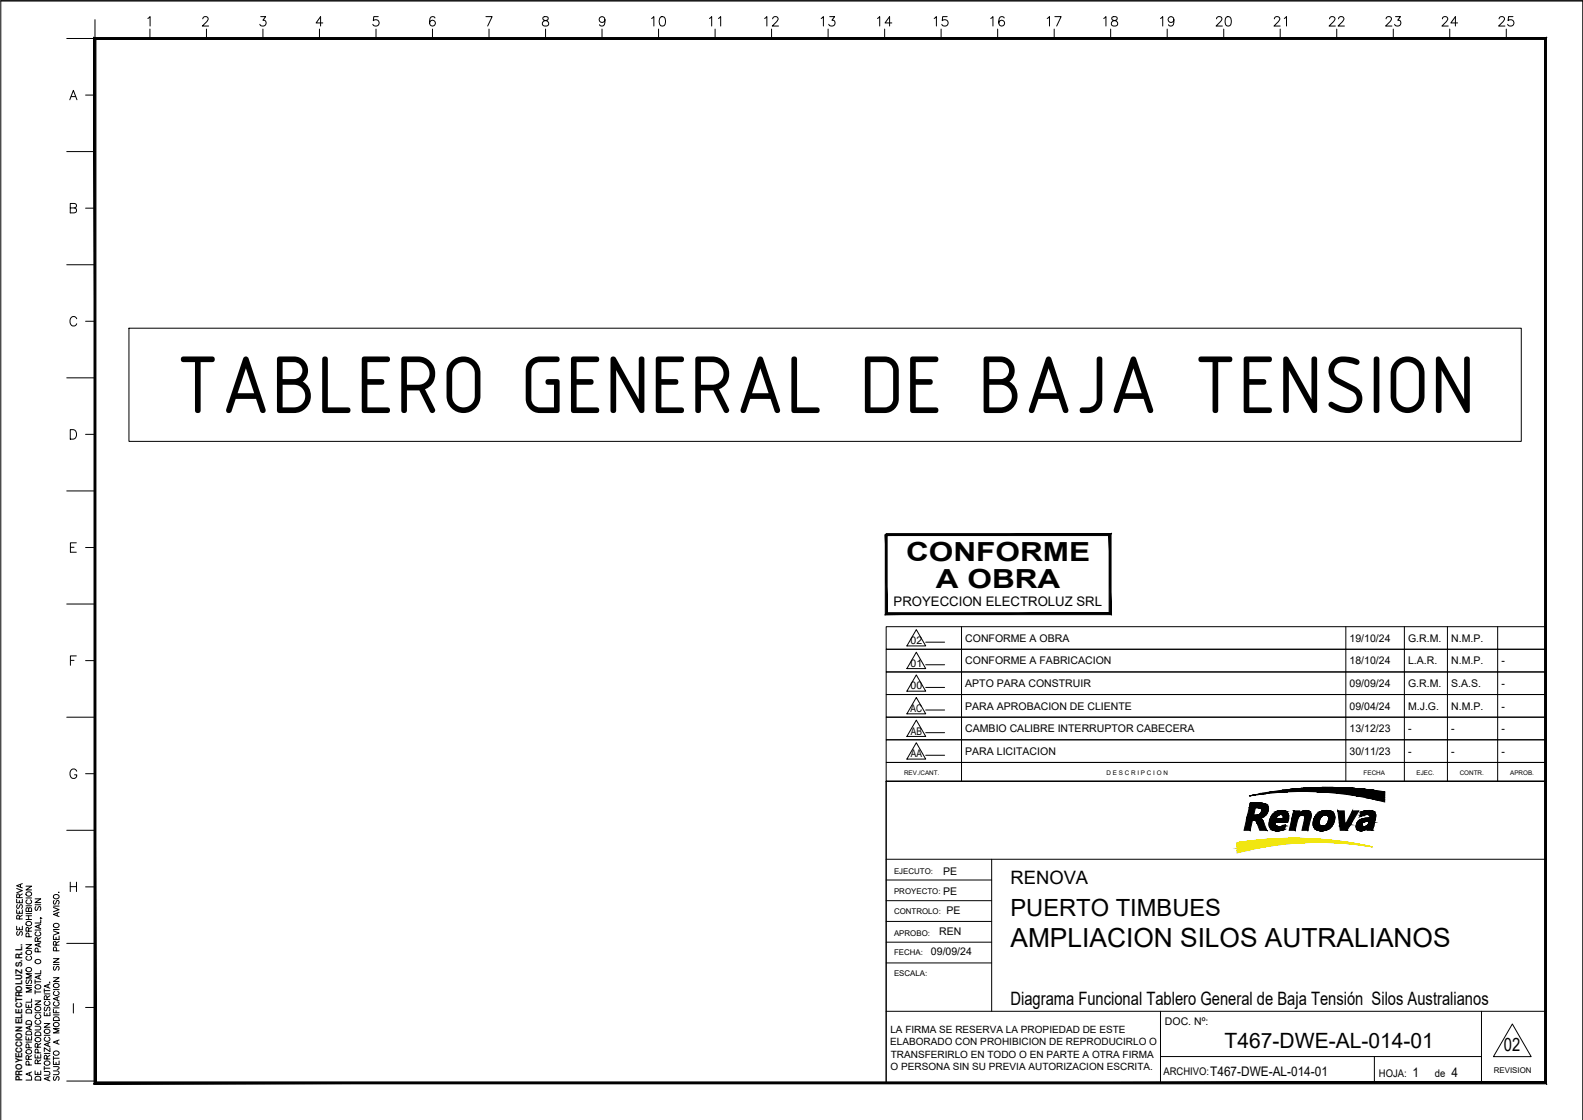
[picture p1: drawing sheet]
<svg xmlns="http://www.w3.org/2000/svg" width="420mm" height="297mm" viewBox="0 0 420 297" stroke-linecap="round" stroke-linejoin="round" font-family="sans-serif">
<!-- layer: VENTANA APAGADA -->
<path d="M.2 .2h420v296.8v-296.8z" fill="none" stroke="#000" stroke-width=".27"/>
<!-- layer: 0 -->
<g fill="none" stroke="#000" stroke-width=".27">
<path d="M.2 .2v296.8M34.2 87h369.6v30.1h-369.6zM235.2 178.2h175v6h-175zM235.2 172.2h175v6h-175zM235.2 166.2h175v6h-175zM243.2 179l2.5 4.3h-5zM243.2 173l2.5 4.3h-5zM243.2 167l2.5 4.3h-5zM245.7 176.3h5M245.7 170.3h5M255.2 166.2v41M357.2 166.2v41"/>
<path d="M372.7 166.2v41M384.2 166.2v41M397.5 166.2v41M410.2 166.2v41h-175M235.2 196.2h175v6h-175zM235.2 190.2h175v6h-175zM235.2 184.2h175v6h-175zM243.2 197l2.5 4.3h-5zM243.2 191l2.5 4.3h-5zM243.2 185l2.5 4.3h-5zM245.7 194.3h5M245.7 188.3h5"/>
<path d="M245.7 182.3h5M235.2 202.2h175v5h-175zM235.2 207.2v80M245.7 200.3h5M9.3 238.4h1.5l-1.5 1h1.5M9.3 240h1.5M14.4 238.8l-.2 .4 .2 .6 .4-.1 .4-.9h.3l.2 .4-.2 .6M14.4 237.4a.73 .73 0 0 1 .9-.1 .73 .73 0 0 1 .3 .8 .7 .7 0 0 1-1 .3 .7 .7 0 0 1-.2-1zM15.6 236.6v.1zM235.2 238.9h28M235.2 233.4h28M235.2 227.9h175"/>
<path d="M263.2 227.9v40.3M6.9 250.5h1.5l-1.5 1h1.5M7 252.3a.69 .69 0 0 1 1-.3 .69 .69 0 0 1 0 1.1 .7 .7 0 0 1-.8 0 .7 .7 0 0 1-.2-.8zM7.1 259.9l-.2 .3 .2 .7 .4-.2 .5-.8h.2l.2 .3-.2 .7M7.2 253.6a.61 .61 0 0 0-.2 .8 .61 .61 0 0 0 .8 .3 .56 .56 0 0 0 .6-.5 .56 .56 0 0 0-.4-.6M8.4 258.2h-1.5l1.5 .6-1.5 .6h1.5M9.3 259.9v1M9.3 246.7h1.5M9.4 254.7a.7 .7 0 0 1 1-.2 .7 .7 0 0 1 .2 .9 .73 .73 0 0 1-.9 .1 .73 .73 0 0 1-.3-.8zM9.5 240.4l-.2 .4 .2 .7 .4-.2 .5-.9h.2l.2 .4-.2 .7M9.7 247.2a.54 .54 0 0 0-.4 .6 .54 .54 0 0 0 .6 .4h.3a.54 .54 0 0 0 .6-.4 .54 .54 0 0 0-.3-.6M10 249.7v-.9l-.5-.1-.2 1h1.5"/>
<path d="M10.1 252.4l-.1-.8-.5-.1-.2 .9h1.5M10.3 245.4v.7M10.3 250.2v.8M10.3 258.8v.7M10.8 243.4v.2v-.2l.3 .2M10.8 258.6l-1.5 .6 1.5 .5M10.8 257.4v.8h-1.5M10.8 250l-1.5 .6 1.5 .6M10.8 245.2l-1.5 .5 1.5 .6M10.8 244v.8h-1.5M10.8 248.7l-.8 .5M14.2 259.3h1.5l-1.5 1h1.5"/>
<path d="M14.2 254.2h1.5l-1.5 1h1.5M14.2 248.2v1h1.5v-1M14.2 246.9l1.5 .5-1.5 .6M14.2 240.7l1.5 .5-1.5 .6M14.2 255.8h1.5M14.2 246.5h1.5M14.2 240.3h1.5M14.4 256.3l-.2 .4 .2 .6 .4-.1 .3-.8h.5l.1 .5-.2 .4M14.4 245a.73 .73 0 0 1 .9-.1 .73 .73 0 0 1 .3 .8 .7 .7 0 0 1-1 .3 .7 .7 0 0 1-.2-1zM14.9 250.7l-.1-.9-.5-.1-.1 1h1.5M14.9 248.6v.6M15 252.2l-.1-.9-.6-.1-.1 1h1.5"/>
<path d="M15.2 242.2v.7M15.7 241.9l-1.5 .6 1.5 .6M15.7 249.7l-.8 .5M235.2 249.9h28M235.2 244.4h28M235.2 255.4h28M6.9 274.9v.9h1.5v-.9M6.9 266.2v1h1.5v-1M6.9 276.4h1.5M6.9 261.4h1.5M7 278.7a.69 .69 0 0 1 1-.3 .69 .69 0 0 1 0 1 .69 .69 0 0 1-.8 .1 .69 .69 0 0 1-.2-.8zM7 270.9a.84 .84 0 0 1 1.4 .3v.5h-1.5z"/>
<path d="M7 268a.82 .82 0 0 1 1.4 .2v.5h-1.5zM7.1 273.6l.4-.2 .7 .2 .2 .9h-1.5zM7.6 266.6v.6M7.6 275.2v.6M7.7 277.9l-.1-.9h-.6l-.1 .9h1.5M7.9 272.2v.8M8.4 272l-1.5 .6 1.5 .6M8.4 265v.8h-1.5M8.4 261.9h-1.5l1.5 .6-1.5 .6h1.5M8.4 280l-.8 .4M9.3 279.7v.9h1.5v-.9M9.3 272.2h1.1l.4 .4-.2 .5-1.3 .1"/>
<path d="M9.3 265.5h1.5l-1.5 1h1.5M9.3 268.6h1.5M9.3 263.1h1.5M9.3 262.6v1M9.3 260.4h1.5M9.5 275.3a.69 .69 0 0 1 1-.1 .69 .69 0 0 1 .1 1 .73 .73 0 0 1-.9 .1 .73 .73 0 0 1-.3-.9zM9.5 273.8h1.1l.2 .9h-1.5zM9.5 267.1a.69 .69 0 0 1 1-.1 .69 .69 0 0 1 .1 1 .73 .73 0 0 1-.9 .1 .73 .73 0 0 1-.3-.9zM9.5 261.3a.74 .74 0 0 1 .9-.1 .74 .74 0 0 1 .4 .8 .71 .71 0 0 1-1 .3 .71 .71 0 0 1-.3-1zM9.7 270.6a.56 .56 0 0 0-.4 .6 .56 .56 0 0 0 .6 .5h.3a.56 .56 0 0 0 .6-.5 .56 .56 0 0 0-.3-.6M9.7 269.1a.54 .54 0 0 0-.4 .6 .54 .54 0 0 0 .6 .5h.3a.54 .54 0 0 0 .6-.5 .54 .54 0 0 0-.3-.6M10 277.7v-.8l-.5-.1-.2 .9h1.5"/>
<path d="M10.1 279.2l-.1-.8-.5-.1-.2 .9h1.5M10.8 276.7l-.8 .5M11.7 271.4h1.6l-1.6 1h1.6M11.7 268.4v1h1.6v-1M11.7 262.2v1M11.7 279.4h1.6M11.7 274.6h1.6M11.7 263.6h1.6M11.7 262.7h1.6M11.8 273.2a.71 .71 0 0 1 1-.3 .71 .71 0 0 1 .2 1 .74 .74 0 0 1-.8 .1 .74 .74 0 0 1-.4-.8zM12 267.1l-.3 .3 .1 .6h.5l.3-.8 .4-.1 .3 .3-.3 .7M12.1 275.1a.56 .56 0 0 0-.4 .6 .56 .56 0 0 0 .6 .5h.4a.56 .56 0 0 0 .6-.5 .56 .56 0 0 0-.4-.6"/>
<path d="M12.1 265.6a.56 .56 0 0 0-.4 .6 .56 .56 0 0 0 .6 .5h.4a.56 .56 0 0 0 .6-.5 .56 .56 0 0 0-.4-.6M12.5 265.1l-.1-.9-.4-.1-.3 .3v.7h1.6M12.5 268.8v.6M12.7 261.2v.7M12.7 276.7v.7M13.1 260.5h.2zM13.3 277.9v1l-1.6-1v1M13.3 276.4l-1.6 .6 1.6 .6M13.3 260.9l-1.6 .6 1.6 .6M13.3 279.9l-.8 .5M13.3 264.1l-.8 .5M14.2 267.7v.9h1.5"/>
<path d="M14.2 269.2h1.5M14.2 267.3h1.5M14.2 262.5h1.5M14.2 279a.74 .74 0 0 1 1-.3 .74 .74 0 0 1 .4 .9 .75 .75 0 0 1-.9 .3 .75 .75 0 0 1-.5-.9zM14.2 271.4a.7 .7 0 0 1 1-.2 .7 .7 0 0 1 .3 1 .73 .73 0 0 1-.9 .1 .73 .73 0 0 1-.4-.9zM14.4 269.8h1.1l.2 .9h-1.5zM14.4 260.9a.73 .73 0 0 1 .9 0 .73 .73 0 0 1 .3 .8 .7 .7 0 0 1-1 .2 .7 .7 0 0 1-.2-1zM14.5 265.7a.56 .56 0 0 0-.3 .7 .56 .56 0 0 0 .6 .4h.3a.56 .56 0 0 0 .6-.4 .56 .56 0 0 0-.4-.7M14.5 262.9a.56 .56 0 0 0-.3 .7 .56 .56 0 0 0 .6 .4h.3a.56 .56 0 0 0 .6-.4 .56 .56 0 0 0-.4-.7M14.9 268v.6M15.2 264.5v.7M15.2 276v.7"/>
<path d="M15.7 275.8l-1.5 .6 1.5 .6M15.7 272.8h-1.5l1.5 .6-1.5 .5h1.5M15.7 264.3l-1.5 .6 1.5 .6M235.2 268.2h175M308 268.2v19M393.2 268.2v19M401.4 271.6l5 8.6h-10zM7.6 281l-.1-.9-.5-.1-.1 1h1.5M7.7 282.5l-.1-.9-.6-.1-.1 1h1.5M7.9 284.5v.7M8.4 285.6v.9h-1.5M8.4 284.3l-1.5 .6 1.5 .5"/>
<path d="M9.3 284v1h1.5v-1M9.5 285.6l.4-.2 .7 .2 .2 .9h-1.5zM10 282.1v-.9h-.5l-.2 .9h1.5M10 280v.6M10 284.4v.6M10.8 281.1l-.8 .5M11.7 284.2h1.1l.5 .4-.3 .5-1.3 .1M11.7 283.3h1.6M11.7 282.8v1M11.8 281.7a.71 .71 0 0 1 1-.3 .71 .71 0 0 1 .2 1 .73 .73 0 0 1-.8 .1 .73 .73 0 0 1-.4-.8zM12.5 280.9l-.1-.9-.4-.1-.3 .3v.7h1.6M12.7 285.7v.8"/>
<path d="M13.3 285.5l-1.6 .6 1.6 .6M14.2 284h1l.5 .4-.2 .6h-1.3M14.2 282.9h1.3l.2 .4-.5 .3M14.2 281.4v.9h1.5v-.9M14.2 280.7h1.5M14.2 280.2v1M14.4 285.5l-.2 .4 .2 .6 .4-.1 .4-.9h.3l.2 .4-.2 .6M14.9 281.7v.6M308 280.2h85.2M364.8 280.2v7"/>
<circle cx="7.6" cy="257.2" r=".69"/>
</g>
<!-- layer: Texto-rotulo -->
<g fill="none" stroke="#000" stroke-width=".27">
<path d="M17.7 10.2h7.5M39.2 4.9l.6-.5v2.5M39.8 7.7v2.5M53.8 5l.5-.6 .8 .2a.83 .83 0 0 1-.2 1.1l-1.2 1.2h1.7M54.8 7.7v2.5M69.2 4.4h1.3l-.7 1a.83 .83 0 0 1 .6 1.3 .83 .83 0 0 1-1.4-.3M69.8 7.7v2.5M84.8 7.7v2.5M85.7 6.1h-1.8l1.2-1.7v2.5M99.8 7.7v2.5M100.4 4.4h-1.2l-.1 1.1a.88 .88 0 0 1 1.3 0 .88 .88 0 0 1-.2 1.3 .88 .88 0 0 1-1.2-.4M114.8 7.7v2.5"/>
<path d="M115.4 4.8a.71 .71 0 0 0-1-.3 1.49 1.49 0 0 0 .3 2.4 .77 .77 0 0 0 .9-.7 .77 .77 0 0 0-.7-.8 .77 .77 0 0 0-.9 .7M129 4.4h1.6l-1.2 2.5M129.8 7.7v2.5M144.2 4.5a.49 .49 0 0 0 .2 .9 .91 .91 0 0 1 1 .3 .91 .91 0 0 1 0 1.1 1.04 1.04 0 0 1-1.4-.4 1.01 1.01 0 0 1 1.2-1 .52 .52 0 0 0 .2-.9zM144.8 7.7v2.5M159.8 7.7v2.5M160.6 5.2a.77 .77 0 0 1-1.1 .7 .77 .77 0 0 1-.3-1.2 .77 .77 0 0 1 1.2 .1 2.22 2.22 0 0 1-.2 2 .76 .76 0 0 1-1.1-.3M174.8 7.7v2.5M189.8 7.7v2.5M204.8 7.7v2.5M219.8 7.7v2.5M234.8 7.7v2.5"/>
<path d="M249.8 7.7v2.5M264.8 7.7v2.5M279.8 7.7v2.5M294.8 7.7v2.5M309.8 7.7v2.5M324.8 7.7v2.5M339.8 7.7v2.5M354.8 7.7v2.5M369.8 7.7v2.5M384.8 7.7v2.5M399.8 7.7v2.5M18.5 26.5l1-2.5 .9 2.5"/>
<path d="M18.9 25.6h1.2M22.7 25.2h2.5M17.7 40.2h7.5M18.6 55.1l1.5-.1 .2-.3-.1-.5-.5-.2h-1.1v2.5h1.1l.5-.3v-.8l-.5-.3M22.7 55.2h2.5M17.7 70.2h7.5M20.4 84.5a.92 .92 0 0 0-1.1-.5 .92 .92 0 0 0-.7 .9 1.1 1.1 0 0 0 .2 1.2 1.1 1.1 0 0 0 1.2 .2l.4-.4M22.7 85.2h2.5M17.7 100.2h7.5M18.6 113.9h.9a1.35 1.35 0 0 1 .8 1.3 1.35 1.35 0 0 1-.8 1.3h-.9zM22.7 115.2h2.5M17.7 130.2h7.5"/>
<path d="M18.7 145.1h.9M20.3 144h-1.6v2.5h1.6M22.7 145.2h2.5M17.7 160.2h7.5M18.7 175.1h.9M20.3 174h-1.6v2.5M22.7 175.2h2.5M17.7 190.2h7.5M20.4 204.5a.92 .92 0 0 0-1.1-.6 .92 .92 0 0 0-.7 1 1.09 1.09 0 0 0 .2 1.2 1.09 1.09 0 0 0 1.2 .2l.3-.2 .1-.6h-.6M22.7 205.2h2.5M17.7 220.2h7.5M18.6 234v2.5"/>
<path d="M18.6 235.1h1.7M20.3 234v2.5M22.7 235.2h2.5M17.7 250.2h7.5M19.5 266.2v2.5M22.7 267.2h2.5M17.7 286.7h7.5"/>
</g>
<!-- layer: TEXTOS -->
<path d="M25.2 5.2v5" fill="none" stroke="#000" stroke-width=".27"/>
<!-- layer: 0 -->
<g fill="#000" stroke="#000" stroke-width=".27">
<path d="M331.5 211.1h.3zM339.9 219.2h1.2zM340 215h.2zM340.8 219h.3zM345.6 215.2h2zM346.5 215h.3zM349.3 216.2h2zM351.7 219h1.9zM352.6 217.3h1.6zM350.9 208.8h3zM361 216.5h.2zM362.2 217.1h2.9z"/>
<path d="M362.3 215.1h2zM362.5 211.5h5v.6zM362.6 215h1.5zM338.7 220.3h.6zM360.8 220.3h.9z"/>
<path d="M235.2 141.5v.5l59.7-.5zM235.2 142l59.7-.5-.5 .5zM294.9 141.5l-.5 .5 .5 21zM294.4 142l.5 21-.5-.5zM235 163h59.9l-.5-.5zM235.5 162.5h58.9l-59.4 .5zM235 141.8v21.2l.5-.5zM235 141.8h.5v20.7z"/>
<path d="M330.8 217.5l1 2.7 .6-2.7zM330.8 217.5l1 2.7h-1.6z"/>
<path d="M331.6 214.2l1.1 2 .5-2zM331.6 214.2l1.1 2h-1.6z"/>
<path d="M331.8 211.1l2.3-.4zM331.7 211.1l1.7-.4z"/>
<path d="M331.9 213h2.8zM331.9 213h2.8z"/>
<path d="M330.9 217h3.6zM330.9 217h3.6z"/>
<path d="M330.9 217l3.8 .1zM330.9 217l3.8 .1z"/>
<path d="M330.9 217.1l3.9 .1zM330.9 217.1l3.9 .1z"/>
<path d="M331 216.9h3.8zM331 216.9l3.5 .1z"/>
<path d="M330.9 217.2l4 .1-.1-.1zM330.9 217.2l4 .1h-4z"/>
<path d="M330.9 217.3l4.1 .1zM330.9 217.3l4.1 .1z"/>
<path d="M331.9 213h3.1zM331.9 213h3.1z"/>
<path d="M331.9 213l3.3 .1zM331.9 213l3.3 .1z"/>
<path d="M331 216.8h4zM331 216.8l3.8 .1z"/>
<path d="M330.8 217.4l4.2 .1zM330.8 217.4l4.2 .1z"/>
<path d="M332.9 217.5h2.2zM332.9 217.5h2.2z"/>
<path d="M333.2 217.5h1.9zM333.2 217.5h1.9z"/>
<path d="M333.2 217.5l1.9 .1zM333.2 217.5l1.9 .1z"/>
<path d="M333.2 217.6l2 .1zM333.2 217.6l2 .1z"/>
<path d="M333.4 217.7h1.8zM333.4 217.7h1.8z"/>
<path d="M333.4 217.7l1.8 .1zM333.4 217.7l1.8 .1z"/>
<path d="M331.9 213.1h3.6zM331.9 213.1h3.6z"/>
<path d="M331 216.7h4.2zM331 216.7l4 .1z"/>
<path d="M333.4 217.8l1.9 .1-.1-.1zM333.4 217.8l1.9 .1h-1.8z"/>
<path d="M333.5 217.9l1.8 .1zM333.5 217.9l1.8 .1z"/>
<path d="M333.5 218l1.9 .1zM333.5 218l1.9 .1z"/>
<path d="M333.6 218.1l1.8 .1zM333.6 218.1l1.8 .1z"/>
<path d="M333.6 218.2l1.9 .2-.1-.2zM333.6 218.2l1.9 .2h-1.8z"/>
<path d="M331 216.6h4.4zM331 216.6l4.2 .1h-4.2z"/>
<path d="M334.2 210.6l-.1 .1 1.3-.1zM333.4 210.7l.8-.1z"/>
<path d="M331.8 213.1l3.9 .1zM331.8 213.1l3.9 .1z"/>
<path d="M333.7 218.4l2.5 1.8-.7-1.8zM333.7 218.4l2.5 1.8h-1.8z"/>
<path d="M331.1 216.4l4.3 .2 .3-.2zM331.1 216.4l4.3 .2h-4.4z"/>
<path d="M331.8 213.2l4.1 .1zM331.8 213.2l4.1 .1z"/>
<path d="M331.1 216.2l4.6 .2 .2-.2zM331.1 216.2l4.6 .2h-4.6z"/>
<path d="M331.1 216.2h4.8zM331.1 216.2h4.8z"/>
<path d="M331.8 213.3h4.3zM331.8 213.3h4.3z"/>
<path d="M333.7 216.2h2.2zM333.4 216.2h2.5z"/>
<path d="M333.9 216.1h2zM333.7 216.2h2.2z"/>
<path d="M334.1 216.1h1.9zM333.9 216.1h2z"/>
<path d="M334.2 216.1h1.8zM334.1 216.1h1.9z"/>
<path d="M331.8 213.3l4.4 .1zM331.8 213.3l4.4 .1z"/>
<path d="M334.3 215.9h1.8zM334.2 216.1h1.8z"/>
<path d="M334.4 215.9h1.8zM334.4 215.9h1.7z"/>
<path d="M331.8 213.4l4.5 .2zM331.8 213.4l4.5 .2h-4.6z"/>
<path d="M334.5 215.7l1.7 .2 .1-.2zM334.5 215.7l1.7 .2h-1.8z"/>
<path d="M334.6 215.7h1.7zM334.6 215.7h1.7z"/>
<path d="M331.7 213.6l4.7 .1zM331.7 213.6l4.7 .1z"/>
<path d="M334.7 215.5h1.7zM334.7 215.5l1.6 .2h-1.7z"/>
<path d="M334.7 215.5h1.7zM334.7 215.5h1.7z"/>
<path d="M331.7 213.7l4.8 .1zM331.7 213.7l4.8 .1h-4.8z"/>
<path d="M334.8 215.3l1.6 .2 .1-.2zM334.8 215.3l1.6 .2h-1.7z"/>
<path d="M331.7 213.8l4.9 .2-.1-.2zM331.7 213.8l4.9 .2h-5z"/>
<path d="M334.8 215.2h1.7zM334.8 215.2h1.7z"/>
<path d="M334.8 215.2h1.7zM334.8 215.2l1.7 .1z"/>
<path d="M331.6 214l5 .2v-.2zM331.6 214l5 .2h-5z"/>
<path d="M334.9 214.9l1.7 .1zM334.9 214.9l1.7 .1z"/>
<path d="M334.9 215h1.7zM334.9 215h1.7z"/>
<path d="M334.9 215l1.6 .2 .1-.2zM334.9 215l1.6 .2h-1.7z"/>
<path d="M331.6 214.2h5zM331.6 214.2h5z"/>
<path d="M333.9 214.2h2.7zM333.9 214.2h2.7z"/>
<path d="M334.1 214.2l2.6 .1zM334.1 214.2l2.6 .1z"/>
<path d="M334.9 214.7h1.7zM334.9 214.7h1.7z"/>
<path d="M334.9 214.7l1.7 .2v-.2zM334.9 214.7l1.7 .2h-1.7z"/>
<path d="M334.4 214.3h2.3zM334.4 214.3h2.3z"/>
<path d="M334.5 214.3h2.2zM334.5 214.3h2.2z"/>
<path d="M334.6 214.3l2.1 .1zM334.6 214.3l2.1 .1z"/>
<path d="M334.7 214.4l2 .1zM334.7 214.4l2 .1z"/>
<path d="M334.8 214.5l1.9 .1zM334.8 214.5l1.9 .1z"/>
<path d="M334.8 214.6l1.8 .1 .1-.1zM334.8 214.6l1.8 .1h-1.7z"/>
<path d="M335.1 210.4l.3 .2 1.3-.2zM334.2 210.6l.9-.2 .3 .2z"/>
<path d="M336.9 218.3l1.5 .2v-.2zM336.9 218.3l1.5 .2h-1.6z"/>
<path d="M336.9 218.1l1.5 .1zM336.9 218.1l1.5 .1z"/>
<path d="M336.9 218.2h1.5zM336.9 218.2l1.5 .1z"/>
<path d="M336.8 218.5h1.6zM336.8 218.5h1.6z"/>
<path d="M336.8 218.5l1.7 .2-.1-.2zM336.8 218.5l1.7 .2h-1.6zM336.9 218.7h1.6zM336.9 218.7h1.6z"/>
<path d="M336.9 218.7l1.7 .1-.1-.1zM336.9 218.7l1.7 .1h-1.7z"/>
<path d="M336.9 218.8l1.7 .1zM336.9 218.8l1.7 .1z"/>
<path d="M336.9 218.9l1.8 .1zM336.9 218.9l1.8 .1z"/>
<path d="M336.9 219l1.9 .1zM336.9 219l1.9 .1z"/>
<path d="M337.2 216.9l1.5 .1zM337.2 216.9l1.5 .1z"/>
<path d="M337.2 217l1.4 .1 .1-.1zM337.2 217l1.4 .1h-1.5z"/>
<path d="M337.3 216.7h1.5zM337.3 216.7h1.5z"/>
<path d="M337.3 216.7l1.4 .2 .1-.2zM337.3 216.7l1.4 .2h-1.5z"/>
<path d="M336.9 219.1h2.1zM336.9 219.1h2.1z"/>
<path d="M336.9 219.1h2.1zM336.9 219.1h2.1z"/>
<path d="M337.4 216.5h1.6zM337.4 216.5h1.6z"/>
<path d="M337.4 216.5l1.4 .2 .2-.2zM337.4 216.5l1.4 .2h-1.5z"/>
<path d="M337 219.1l2.3 .1zM337 219.1l2.3 .1z"/>
<path d="M337.6 216.3l1.4 .2 .2-.2zM337.6 216.3l1.4 .2h-1.6z"/>
<path d="M337.6 216.3h1.6zM337.6 216.3h1.6z"/>
<path d="M337.6 216.3h1.6zM337.6 216.3h1.6z"/>
<path d="M336.4 210.2l.3 .2 2.5-.2zM335.1 210.4l1.3-.2 .3 .2z"/>
<path d="M337 219.2h2.5zM337 219.2h2.5z"/>
<path d="M337.7 216.1l1.5 .2 .2-.2zM337.7 216.1l1.5 .2h-1.6z"/>
<path d="M337.7 216.1h1.8zM337.7 216.1h1.7z"/>
<path d="M337.8 216h1.9zM337.8 216l1.7 .1z"/>
<path d="M337.8 216h2.1zM337.8 216h2.1z"/>
<path d="M337.8 216h2.1zM337.8 216h1.9z"/>
<path d="M340 215h.4zM339.9 215h.5z"/>
<path d="M339.9 215h.7zM339.8 215h.8z"/>
<path d="M339.8 215h.9zM339.7 215h1z"/>
<path d="M339.7 215h1.1zM339.5 215h1.3z"/>
<path d="M339.5 215h1.4zM339.4 215h1.5z"/>
<path d="M337 210.1h3.8zM336.4 210.2h2.8z"/>
<path d="M339.4 215l1.6 .1zM339.3 215.1h1.7z"/>
<path d="M337.5 219.9h3.4zM337.5 219.9h3.4z"/>
<path d="M337.5 219.9h3.4zM337.5 219.9l3.2 .1z"/>
<path d="M337.3 219.8h3.7zM337.3 219.8l3.6 .1z"/>
<path d="M337.2 219.7h3.8zM337.2 219.7l3.8 .1z"/>
<path d="M339.3 215.1h1.8zM339.2 215.1h1.9z"/>
<path d="M337.1 219.5l3.9 .2v-.2zM337.1 219.5l3.9 .2h-3.8z"/>
<path d="M337 219.3l4 .2 .1-.2zM337 219.3l4 .2h-3.9z"/>
<path d="M340.1 219.2h1zM339.9 219.2h1.2zM339.6 219.2h1.5z"/>
<path d="M337 219.2h4.1zM337 219.2l4.1 .1z"/>
<path d="M339.2 215.1l2 .1zM339 215.2h2.2z"/>
<path d="M340.3 219.1h.8zM340.1 219.2h1z"/>
<path d="M340.8 219l.3 .1zM340.6 219.1h.5z"/>
<path d="M340.6 219.1h.5zM340.3 219.1h.8z"/>
<path d="M339 215.2h2.3zM339 215.2h2.3z"/>
<path d="M339 215.2l2.4 .1zM338.8 215.3h2.6z"/>
<path d="M338.8 215.3h2.7zM338.8 215.3h2.7z"/>
<path d="M338.8 215.3l2.7 .1zM338.6 215.4h2.9z"/>
<path d="M338.6 215.4h3zM338.5 215.4h3.1z"/>
<path d="M338.5 215.4l3.2 .1zM338.4 215.5h3.3z"/>
<path d="M338.4 215.5l3.3 .1zM338.4 215.5l3.3 .1z"/>
<path d="M338.3 215.6h3.5zM338.3 215.6h3.5z"/>
<path d="M338.3 215.6l3.5 .1zM338.2 215.7h3.6z"/>
<path d="M338.2 215.7l3.6 .1zM338.1 215.8h3.7z"/>
<path d="M336.9 218h4.9zM336.9 218l4.9 .1z"/>
<path d="M337.4 210h4.4zM337 210.1h3.8z"/>
<path d="M338.1 215.8h3.7zM338.1 215.8h3.7z"/>
<path d="M338.1 215.8l3.8 .1-.1-.1zM338.1 215.8l3.8 .1h-4z"/>
<path d="M337 217.7l4.8 .3 .1-.3zM337 217.7l4.8 .3h-4.9z"/>
<path d="M337.9 215.9l4 .1zM337.9 215.9l4 .1z"/>
<path d="M337.9 216h4zM337.8 216h4.1z"/>
<path d="M337 217.5l4.9 .2v-.2zM337 217.5l4.9 .2h-4.9z"/>
<path d="M339.9 216h2zM339.9 216h2z"/>
<path d="M340 216l1.9 .1zM340 216l1.9 .1z"/>
<path d="M340.2 216.1h1.8zM340.2 216.1h1.8z"/>
<path d="M337 217.4h4.9zM337 217.4l4.9 .1z"/>
<path d="M340.4 216.1l1.6 .1zM340.4 216.1l1.6 .1z"/>
<path d="M337.1 217.3h4.9zM337.1 217.3l4.8 .1z"/>
<path d="M340.4 216.2h1.6zM340.4 216.2h1.6z"/>
<path d="M337.1 217.1l4.9 .1zM337.1 217.1l4.9 .1z"/>
<path d="M337.1 217.2l4.9 .1v-.1zM337.1 217.2l4.9 .1h-4.9z"/>
<path d="M340.5 216.2l1.5 .2zM340.5 216.2l1.5 .2z"/>
<path d="M340.6 217.1h1.4zM340.6 217.1h1.4z"/>
<path d="M340.6 216.4h1.4zM340.6 216.4h1.4z"/>
<path d="M340.6 216.4l1.4 .2v-.2zM340.6 216.4l1.4 .2h-1.4z"/>
<path d="M340.6 216.6h1.4zM340.6 216.6h1.4z"/>
<path d="M340.6 216.6l1.4 .2v-.2zM340.6 216.6l1.4 .2h-1.4zM340.6 216.8h1.4zM340.6 216.8h1.4z"/>
<path d="M340.6 216.8l1.4 .3v-.3zM340.6 216.8l1.4 .3h-1.4z"/>
<path d="M337.9 209.9h6.5zM337.4 210h4.4z"/>
<path d="M342.9 217.3l.9 2.9 .6-2.9zM342.9 217.3l.9 2.9h-1.6z"/>
<path d="M342.9 217.1l1.5 .2 .1-.2zM342.9 217.1l1.5 .2h-1.5z"/>
<path d="M342.9 216.9l1.6 .2 .1-.2zM342.9 216.9l1.6 .2h-1.6z"/>
<path d="M343 216.7l1.6 .2 .1-.2zM343 216.7l1.6 .2h-1.7z"/>
<path d="M343 216.5l1.7 .2 .2-.2zM343 216.5l1.7 .2h-1.7z"/>
<path d="M343.4 215.1l1.4 .8 .2-.8zM343.4 215.1l1.4 .8h-1.6z"/>
<path d="M343 216.4h2zM343 216.4l1.9 .1z"/>
<path d="M343.1 216.3l1.9 .1 .2-.1zM343.1 216.3l1.9 .1h-2z"/>
<path d="M343.1 216.2h2.3zM343.1 216.2l2.1 .1z"/>
<path d="M343.1 216.2h2.6zM343.1 216.2h2.3z"/>
<path d="M346.5 215h.4zM346.5 215h.4z"/>
<path d="M346.5 215h.5zM346.2 215h.8z"/>
<path d="M338 209.9h9zM337.9 209.9h6.5z"/>
<path d="M346.2 215h.9zM346.2 215h.9z"/>
<path d="M346.2 215h1zM346 215h1.2z"/>
<path d="M346 215h1.3zM346 215h1.3z"/>
<path d="M346 215l1.4 .1zM345.8 215.1h1.6z"/>
<path d="M345.8 215.1l1.8 .1zM345.6 215.2h2zM345.6 215.2h2z"/>
<path d="M345.6 215.2l2.1 .1zM345.4 215.3h2.3z"/>
<path d="M345.4 215.3h2.3zM345.4 215.3h2.3z"/>
<path d="M345.4 215.3l2.4 .2zM345.4 215.3l2.4 .2h-2.6z"/>
<path d="M345.2 215.5h2.6zM345.2 215.5h2.6z"/>
<path d="M345.2 215.5l2.7 .1zM345 215.6h2.9z"/>
<path d="M346.2 217.3l.9 2.9 .7-2.9zM346.2 217.3l.9 2.9h-1.5z"/>
<path d="M345 215.6l2.9 .1zM345 215.6l2.9 .1z"/>
<path d="M346.3 217.1l1.5 .2 .1-.2zM346.3 217.1l1.5 .2h-1.6z"/>
<path d="M345 215.7l2.9 .1zM345 215.7l2.9 .1h-3z"/>
<path d="M346.3 217h1.6zM346.3 217l1.6 .1z"/>
<path d="M346.3 216.8l1.6 .2v-.2zM346.3 216.8l1.6 .2h-1.6z"/>
<path d="M344.9 215.8l3 .1zM344.9 215.8l3 .1h-3.1z"/>
<path d="M343.2 215.9l4.8 .1zM343.2 215.9l4.8 .1z"/>
<path d="M346.3 216.7h1.6zM346.3 216.7l1.6 .1z"/>
<path d="M343.2 216l4.8 .2v-.2zM343.2 216l4.8 .2h-4.9z"/>
<path d="M346.2 216.4l1.8 .2v-.2zM346.2 216.4l1.8 .2h-1.7z"/>
<path d="M346.3 216.6h1.7zM346.3 216.6l1.6 .1z"/>
<path d="M345.7 216.2h2.3zM345.7 216.2h2.3z"/>
<path d="M345.8 216.2h2.2zM345.8 216.2h2.2z"/>
<path d="M345.9 216.2h2.1zM345.9 216.2h2.1z"/>
<path d="M346 216.2l2 .1zM346 216.2l2 .1z"/>
<path d="M346.1 216.3h1.9zM346.1 216.3l1.9 .1zM346.2 216.4h1.8zM346.2 216.4h1.8z"/>
<path d="M348.5 218.2h1.7zM348.5 218.2h1.7z"/>
<path d="M348.5 218.2l1.7 .2v-.2zM348.5 218.2l1.7 .2h-1.7z"/>
<path d="M348.5 218.4h1.7zM348.5 218.4h1.7z"/>
<path d="M348.6 217.9l1.6 .1zM348.6 217.9l1.6 .1z"/>
<path d="M348.6 218l1.6 .2v-.2zM348.6 218l1.6 .2h-1.7z"/>
<path d="M348.5 218.4l1.7 .2v-.2zM348.5 218.4l1.7 .2h-1.7z"/>
<path d="M348.5 218.6l1.7 .1zM348.5 218.6l1.7 .1z"/>
<path d="M348.6 217.6l1.6 .1zM348.6 217.6l1.6 .1z"/>
<path d="M348.6 217.7h1.6zM348.6 217.7h1.6z"/>
<path d="M348.6 217.7l1.6 .2v-.2zM348.6 217.7l1.6 .2h-1.6z"/>
<path d="M348.5 218.7h1.8zM348.5 218.7h1.8z"/>
<path d="M348.6 218.7l1.8 .2-.1-.2zM348.6 218.7l1.8 .2h-1.8zM348.6 218.9h1.8zM348.6 218.9h1.8z"/>
<path d="M348.7 217.4l1.5 .2 .1-.2zM348.7 217.4l1.5 .2h-1.6z"/>
<path d="M348.6 218.9l1.9 .1zM348.6 218.9l1.9 .1z"/>
<path d="M348.8 217.1l1.5 .3 .1-.3zM348.8 217.1l1.5 .3h-1.6z"/>
<path d="M348.9 216.9l1.5 .2 .1-.2zM348.9 216.9l1.5 .2h-1.6zM348.8 217.1h1.6zM348.8 217.1h1.6z"/>
<path d="M348.6 219l2.1 .1zM348.6 219l2.1 .1z"/>
<path d="M348.9 216.9h1.6zM348.9 216.9h1.6z"/>
<path d="M349 216.7l1.5 .2 .1-.2zM349 216.7l1.5 .2h-1.6z"/>
<path d="M348.6 219.1h2.2zM348.6 219.1h2.2z"/>
<path d="M349 216.7h1.7zM349 216.7h1.6z"/>
<path d="M348.6 219.1h2.3zM348.6 219.1h2.3z"/>
<path d="M349.1 216.5h1.7zM349.1 216.5l1.6 .2h-1.7z"/>
<path d="M349.1 216.5h1.7zM349.1 216.5h1.7z"/>
<path d="M348.6 219.1h2.5zM348.6 219.1h2.5z"/>
<path d="M349.1 216.5h1.8zM349.1 216.5h1.7z"/>
<path d="M349.2 216.4h1.8zM349.2 216.4l1.7 .1z"/>
<path d="M349.3 216.2h2zM349.3 216.2l1.7 .2z"/>
<path d="M349.3 216.2h2.2zM349.3 216.2h2zM349.3 216.2h2z"/>
<path d="M349.3 216.2h2.4zM349.3 216.2h2.2z"/>
<path d="M351.9 215h.4zM351.8 215h.5z"/>
<path d="M351.8 215h.6zM351.7 215h.7z"/>
<path d="M349.3 220h3.1zM349.3 220h3z"/>
<path d="M351.7 215h.9zM351.5 215h1.1z"/>
<path d="M349.2 219.9h3.3zM349.2 219.9l3.2 .1z"/>
<path d="M349.2 219.9h3.4zM349.2 219.9h3.3z"/>
<path d="M351.5 215h1.2zM351.4 215h1.3z"/>
<path d="M351.4 215h1.4zM351.3 215h1.5z"/>
<path d="M349.1 219.8h3.6zM349.1 219.8l3.5 .1z"/>
<path d="M349 219.7h3.8zM349 219.7l3.7 .1z"/>
<path d="M351.3 215h1.6zM351.2 215h1.7z"/>
<path d="M349 219.7h3.9zM349 219.7h3.8z"/>
<path d="M351.2 215l1.8 .1zM351 215.1h2z"/>
<path d="M348.9 219.6h4.1zM348.9 219.6l4 .1z"/>
<path d="M348.9 219.6h4.1zM348.9 219.6h4.1z"/>
<path d="M351 215.1h2.1zM350.9 215.1h2.2z"/>
<path d="M348.8 219.5h4.3zM348.8 219.5l4.2 .1z"/>
<path d="M350.9 215.1h2.3zM350.8 215.1h2.4z"/>
<path d="M348.8 219.4h4.3zM348.8 219.4l4.3 .1z"/>
<path d="M350.8 215.1l2.5 .1zM350.7 215.2h2.6z"/>
<path d="M348.7 219.4h4.5zM348.7 219.4h4.4z"/>
<path d="M350.7 215.2l2.7 .1zM350.5 215.3h2.9z"/>
<path d="M348.7 219.3h4.6zM348.7 219.3l4.5 .1z"/>
<path d="M348.7 219.2h4.7zM348.7 219.2l4.6 .1z"/>
<path d="M350.5 215.3h3zM350.5 215.3h3z"/>
<path d="M351.3 219.1h2.2zM351.1 219.1h2.4z"/>
<path d="M348.6 219.1h4.9zM348.6 219.1l4.8 .1z"/>
<path d="M350.5 215.3l3.1 .1zM350.3 215.4h3.3z"/>
<path d="M351.5 219.1h2zM351.3 219.1h2.2z"/>
<path d="M351.7 219h1.9zM351.5 219.1h2z"/>
<path d="M350.3 215.4h3.3zM350.2 215.4h3.4z"/>
<path d="M350.2 215.4l3.5 .1zM350.1 215.5h3.6z"/>
<path d="M351.9 218.9h1.7zM351.7 219h1.9zM351.7 219h1.9z"/>
<path d="M352 218.8h1.7zM351.9 218.9h1.7z"/>
<path d="M350.1 215.5h3.7zM350 215.5h3.8z"/>
<path d="M352 218.7h1.7zM352 218.7l1.7 .1z"/>
<path d="M350 215.5l3.9 .1zM349.9 215.6h4z"/>
<path d="M352.2 218.6h1.6zM352.2 218.6h1.6z"/>
<path d="M352.2 218.6l1.5 .1 .1-.1zM352.2 218.6l1.5 .1h-1.7z"/>
<path d="M349.9 215.6l4 .1zM349.8 215.7h4.1z"/>
<path d="M349.8 215.7h4.1zM349.8 215.7h4.1z"/>
<path d="M350.9 208.8l5.5 .1zM348.7 208.9h7.7z"/>
<path d="M352.3 218.4l1.5 .2 .1-.2zM352.3 218.4l1.5 .2h-1.6z"/>
<path d="M349.8 215.7l4.2 .1zM349.7 215.8h4.3z"/>
<path d="M352.3 218.3h1.6zM352.3 218.3l1.6 .1z"/>
<path d="M352.4 218.1l1.5 .2 .1-.2zM352.4 218.1l1.5 .2h-1.6z"/>
<path d="M349.7 215.8l4.4 .1zM349.7 215.8l4.4 .1z"/>
<path d="M352.4 218.1h1.6zM352.4 218.1h1.6z"/>
<path d="M349.6 215.9l4.5 .1zM349.6 215.9l4.5 .1h-4.6z"/>
<path d="M349.5 216l4.6 .1zM349.5 216l4.6 .1z"/>
<path d="M352.5 217.8l1.6 .1zM352.5 217.8l1.6 .1z"/>
<path d="M352.5 217.9l1.5 .2 .1-.2zM352.5 217.9l1.5 .2h-1.6z"/>
<path d="M349.4 216.1l4.8 .1zM349.4 216.1l4.8 .1h-4.9z"/>
<path d="M351.7 216.2h2.5zM351.7 216.2h2.5z"/>
<path d="M351.9 216.2h2.3zM351.9 216.2h2.3z"/>
<path d="M352.1 216.2l2.1 .1zM352.1 216.2l2.1 .1z"/>
<path d="M352.6 217.6l1.5 .2 .1-.2zM352.6 217.6l1.5 .2h-1.6z"/>
<path d="M352.3 216.3l1.9 .1zM352.3 216.3l1.9 .1z"/>
<path d="M352.6 217.6h1.6zM352.6 217.6h1.6z"/>
<path d="M352.4 216.4h1.8zM352.4 216.4h1.8z"/>
<path d="M352.4 216.4l1.8 .1zM352.4 216.4l1.8 .1z"/>
<path d="M352.5 216.5l1.8 .1zM352.5 216.5l1.8 .1z"/>
<path d="M352.6 217.3l1.6 .3v-.3zM352.6 217.3l1.6 .3h-1.6z"/>
<path d="M352.6 216.6h1.7zM352.6 216.6h1.7z"/>
<path d="M352.6 216.6l1.7 .2v-.2zM352.6 216.6l1.7 .2h-1.7zM352.6 216.8h1.7zM352.6 216.8h1.7z"/>
<path d="M352.6 217.1h1.7zM352.6 217.1h1.7z"/>
<path d="M352.6 217.1l1.6 .2 .1-.2zM352.6 217.1l1.6 .2h-1.6zM352.6 217.3h1.6z"/>
<path d="M352.6 216.8l1.7 .3v-.3zM352.6 216.8l1.7 .3h-1.7z"/>
<path d="M348.7 208.9h8.1zM348.1 208.9h8.7z"/>
<path d="M355.1 215.1l1.9 3.1-.2-3.1zM355.1 215.1l1.9 3.1h-1.5z"/>
<path d="M348.1 208.9l11.1 .1zM345.9 209h13.3z"/>
<path d="M355.6 219l1.3 .1v-.1zM355.6 219l1.3 .1h-1.3z"/>
<path d="M355.5 218.2l1.5 .3v-.3zM355.5 218.2l1.5 .3h-1.5z"/>
<path d="M355.5 218.5l1.5 .2v-.2zM355.5 218.5l1.5 .2h-1.5z"/>
<path d="M355.5 218.7l1.4 .3 .1-.3zM355.5 218.7l1.4 .3h-1.3z"/>
<path d="M355.6 219.1l1.9 1.1 .7-1.1zM355.6 219.1l1.9 1.1h-1.8z"/>
<path d="M357 219l1.2 .1 .1-.1zM357 219l1.2 .1h-1.3z"/>
<path d="M357.1 218.7l1.2 .3 .1-.3zM357.1 218.7l1.2 .3h-1.3z"/>
<path d="M357.2 218.5l1.2 .2 .2-.2zM357.2 218.5l1.2 .2h-1.3z"/>
<path d="M357.3 218.3l1.3 .2 .1-.2zM357.3 218.3l1.3 .2h-1.4z"/>
<path d="M345.9 209l13.7 .1zM345.3 209.1h14.3z"/>
<path d="M345.3 209.1l16.7 .2-2.4-.2zM343 209.3l2.3-.2 16.7 .2z"/>
<path d="M359 215.1l-.3 3.2 1.9-3.2zM359 215.1l-.3 3.2h-1.4z"/>
<path d="M361.1 216.4h.4zM361.1 216.4l.1 .1z"/>
<path d="M360.1 218.6l1.4 .2v-.2zM360.1 218.6l1.4 .2h-1.5z"/>
<path d="M360 218.8h1.5zM360 218.8h1.5z"/>
<path d="M360 218.8h1.5zM360 218.8h1.5z"/>
<path d="M360 218.8l1.6 .2-.1-.2zM360 218.8l1.6 .2h-1.6z"/>
<path d="M360.1 218.6h1.4zM360.1 218.6h1.4z"/>
<path d="M360 219h1.6zM360 219h1.6z"/>
<path d="M360 219l1.7 .1zM360 219l1.7 .1z"/>
<path d="M360.2 218.3h1.4zM360.2 218.3h1.4z"/>
<path d="M360.2 218.3l1.3 .3 .1-.3zM360.2 218.3l1.3 .3h-1.4zM360.1 218.6h1.4zM360.1 218.6h1.4z"/>
<path d="M361.1 216.2h.6zM361.1 216.2l.4 .2z"/>
<path d="M360 219.1h1.8zM360 219.1h1.8z"/>
<path d="M360.2 218.2l1.4 .1 .1-.1zM360.2 218.2l1.4 .1h-1.4z"/>
<path d="M360 219.1l2 .1zM360 219.1l2 .1z"/>
<path d="M360.3 218.1h1.5zM360.3 218.1l1.4 .1z"/>
<path d="M360.3 218h1.6zM360.3 218l1.5 .1z"/>
<path d="M361.1 216.2h.9zM361.1 216.2h.6z"/>
<path d="M343 209.3h19.4zM342.5 209.3h19.9z"/>
<path d="M360 219.2h2.1zM360 219.2h2.1z"/>
<path d="M360.4 218h1.8zM360.4 218h1.5z"/>
<path d="M361.1 216.1h1.1zM361.1 216.1l.9 .1z"/>
<path d="M360.4 217.9h1.8zM360.4 217.9l1.8 .1z"/>
<path d="M360.3 220h2.1zM360.3 220l1.9 .1z"/>
<path d="M361.1 216.1h1.3zM361.1 216.1h1.1z"/>
<path d="M342.5 209.3l22.2 .3-2.3-.3zM340.3 209.6l2.2-.3 22.2 .3z"/>
<path d="M360.4 217.9h2zM360.4 217.9h1.8z"/>
<path d="M360.2 220h2.2zM360.2 220h2.2z"/>
<path d="M362.5 211.5l2.5 .6h2.5zM365 212.1h2.5v.6z"/>
<path d="M360.2 219.9h2.3zM360.2 219.9l2.2 .1z"/>
<path d="M360.2 219.8h2.4zM360.2 219.8l2.3 .1z"/>
<path d="M361.1 216h1.6zM361.1 216l1.3 .1z"/>
<path d="M360.1 219.7h2.6zM360.1 219.7l2.5 .1z"/>
<path d="M360 219.7h2.8zM360 219.7h2.7z"/>
<path d="M361.1 216h1.8zM361.1 216h1.6z"/>
<path d="M360 219.5h2.9zM360 219.5l2.8 .2z"/>
<path d="M360 219.5h3zM360 219.5h2.9z"/>
<path d="M363.3 215h.3zM363.1 215h.5z"/>
<path d="M360.5 217.8h2.9zM360.5 217.8l1.9 .1h-2z"/>
<path d="M360.5 217.8h2.9zM360.5 217.8h2.9z"/>
<path d="M363.1 215h.6zM363.1 215h.6z"/>
<path d="M363.1 215h.8zM362.9 215h1z"/>
<path d="M362.9 215h1zM362.8 215h1.1z"/>
<path d="M362.8 215h1.3zM362.6 215h1.5zM362.5 215h1.6z"/>
<path d="M362.5 215l1.8 .1zM362.3 215.1h2zM362.3 215.1h2z"/>
<path d="M362.3 215.1h2.1zM362 215.1h2.4z"/>
<path d="M362 215.1h2.4zM362 215.1h2.4z"/>
<path d="M362 215.1l2.6 .1zM361.7 215.2h2.9z"/>
<path d="M363 219.5l1.3 .7 .2-.7zM363 219.5l1.3 .7h-1.5z"/>
<path d="M360 219.3h4.5zM360 219.3l4.5 .2z"/>
<path d="M361.7 215.2h2.9zM361.7 215.2h2.9z"/>
<path d="M360 219.2h4.6zM360 219.2l4.5 .1z"/>
<path d="M362.3 219.2h2.3zM362.1 219.2h2.5z"/>
<path d="M361.7 215.2l3 .1zM361.5 215.3h3.2z"/>
<path d="M362.5 219.1h2.1zM362.3 219.2h2.3z"/>
<path d="M362.8 219h1.8zM362.5 219.1h2.1z"/>
<path d="M362.9 218.9h1.7zM362.9 218.9l1.7 .1z"/>
<path d="M361.5 215.3h3.2zM361.4 215.3h3.3z"/>
<path d="M363.1 218.7l1.5 .2 .1-.2zM362.9 218.9l.2-.2 1.5 .2z"/>
<path d="M363.2 218.5l1.5 .2v-.2zM363.2 218.5l1.5 .2h-1.6z"/>
<path d="M361.4 215.3l3.4 .1zM361.3 215.4h3.5z"/>
<path d="M340.3 209.6l24.9 .1zM339.7 209.7h25.5z"/>
<path d="M361.3 215.4l3.5 .1zM361.3 215.4l3.5 .1z"/>
<path d="M363.3 218.3l1.4 .2 .1-.2zM363.3 218.3l1.4 .2h-1.5z"/>
<path d="M363.3 218.1l1.5 .2v-.2zM363.3 218.1l1.5 .2h-1.5z"/>
<path d="M361.3 215.5l3.7 .1-.2-.1zM361.3 215.5l3.7 .1h-3.7z"/>
<path d="M363.4 217.8l1.4 .3 .1-.3zM363.4 217.8l1.4 .3h-1.5z"/>
<path d="M360.7 217.6l4.2 .2v-.2zM360.7 217.6l4.2 .2h-4.4z"/>
<path d="M361.3 215.6l3.7 .2v-.2zM361.3 215.6l3.7 .2h-3.8z"/>
<path d="M360.9 217.5h4.1zM360.7 217.6h4.2z"/>
<path d="M361.1 217.4h3.9zM360.9 217.5h4.1z"/>
<path d="M361.2 215.8l3.9 .1-.1-.1zM361.2 215.8l3.9 .1h-3.9z"/>
<path d="M361.5 217.2l3.5 .1zM361.3 217.3h3.7z"/>
<path d="M361.3 217.3h3.7zM361.1 217.4h3.9z"/>
<path d="M361.8 217.1h3.2zM361.7 217.1h3.3z"/>
<path d="M361.7 217.1h3.3zM361.5 217.2h3.5z"/>
<path d="M362.2 217.1h2.9zM362.1 217.1h3z"/>
<path d="M362.1 217.1h3zM361.8 217.1h3.2z"/>
<path d="M361.2 215.9l3.9 .1zM361.2 215.9l3.9 .1z"/>
<path d="M363.6 216.9l1.5 .2v-.2zM362.2 217.1l1.4-.2 1.5 .2zM362.2 217.1h2.9z"/>
<path d="M362.9 216h2.2zM362.9 216h2.2z"/>
<path d="M363 216l2.1 .1zM363 216l2.1 .1z"/>
<path d="M363.3 216.1h1.8zM363.3 216.1h1.8z"/>
<path d="M363.6 216.8h1.5zM363.6 216.8l1.5 .1z"/>
<path d="M363.4 216.1l1.7 .1zM363.4 216.1l1.7 .1z"/>
<path d="M363.4 216.2l1.7 .1zM363.4 216.2l1.7 .1z"/>
<path d="M363.6 216.3h1.5zM363.6 216.3h1.5z"/>
<path d="M363.6 216.3l1.5 .1zM363.6 216.3l1.5 .1z"/>
<path d="M363.6 216.4l1.5 .1zM363.6 216.4l1.5 .1z"/>
<path d="M363.6 216.5l1.5 .1zM363.6 216.5l1.5 .1z"/>
<path d="M363.6 216.6l1.5 .2v-.2zM363.6 216.6l1.5 .2h-1.5z"/>
<path d="M339.7 209.7l27.3 .2-1.8-.2zM338 209.9l1.7-.2 27.3 .2z"/>
<path d="M347 209.9l20.5 .1zM347 209.9l20.5 .1z"/>
<path d="M349.5 210h18zM349.5 210h18z"/>
<path d="M349.6 210l17.9 .1v-.1zM349.6 210l17.9 .1z"/>
<path d="M352.2 210.1l15.3 .3v-.3zM352.2 210.1l15.3 .3h-12.7z"/>
<path d="M354.8 210.4l12.7 .3v-.3zM354.8 210.4l12.7 .3h-10.2z"/>
<path d="M357.3 210.7l10.2 .4v-.4zM357.3 210.7l10.2 .4h-7.6z"/>
<path d="M359.9 211.1l7.6 .4v-.4zM359.9 211.1l7.6 .4h-5z"/>
<path d="M338.7 220.3h.5zM338.8 220.3h.4z"/>
<path d="M338.5 220.3h1zM338.5 220.3h.8z"/>
<path d="M338.5 220.3h1.1zM338.5 220.3h1z"/>
<path d="M338.3 220.3h1.5zM338.3 220.3h1.3z"/>
<path d="M338.2 220.3h1.7zM338.2 220.3h1.6z"/>
<path d="M338.2 220.2h1.8zM338.2 220.2l1.7 .1z"/>
<path d="M338 220.2h2.2zM338 220.2h2z"/>
<path d="M338 220.2h2.3zM338 220.2h2.2z"/>
<path d="M337.8 220.1h2.7zM337.8 220.1l2.5 .1z"/>
<path d="M337.7 220h3zM337.7 220l2.8 .1zM337.8 220.1h2.7zM337.8 220.1h2.7z"/>
<path d="M337.6 220h3.1zM337.6 220h3.1z"/>
<path d="M350.5 220.3h.5zM350.5 220.3h.4z"/>
<path d="M350.4 220.3h.8zM350.4 220.3h.6z"/>
<path d="M350.2 220.3h1.1zM350.2 220.3h1z"/>
<path d="M350.1 220.3h1.3zM350.1 220.3h1.2z"/>
<path d="M350 220.3h1.5zM350 220.3h1.4z"/>
<path d="M349.9 220.2h1.8zM349.9 220.2l1.6 .1z"/>
<path d="M349.8 220.2h2zM349.8 220.2h1.9z"/>
<path d="M349.7 220.2h2.2zM349.7 220.2h2.1z"/>
<path d="M349.6 220.1h2.4zM349.6 220.1l2.3 .1z"/>
<path d="M349.5 220.1h2.6zM349.5 220.1h2.5z"/>
<path d="M349.4 220h2.9zM349.4 220l2.7 .1z"/>
<path d="M360.8 220.3h.7zM361 220.3h.5z"/>
<path d="M360.6 220.2h1.4zM360.6 220.2l1.1 .1zM360.8 220.3h.9z"/>
<path d="M360.6 220.2h1.4zM360.6 220.2h1.4z"/>
<path d="M360.4 220.1h1.8zM360.4 220.1l1.6 .1z"/>
<path d="M360.4 220.1h1.8zM360.4 220.1h1.8z"/>
<path d="M25 10v277.5l.5-.6zM25 10l.5 .5v276.4zM25 10l.5 .5 385-.5zM25.5 10.5l385-.5-.5 .5zM410.5 10l-.5 .5 .5 277zM410 10.5l.5 277-.5-.6zM25 287.5h385.5l-.5-.6zM25.5 286.9h384.5l-385 .6z"/>
</g>
<g fill="#f0e400" stroke="#f0e400" stroke-width=".27">
<path d="M342 222.3h3z"/>
<path d="M361.8 224.2l2.4 .4z"/>
<path d="M328.4 225h5l-2.5 .6z"/>
<path d="M342 222.3l5.1 .1zM339.4 222.4h7.7z"/>
<path d="M339.4 222.4h8.4zM339.1 222.4h8.7z"/>
<path d="M339.1 222.4l10.9 .2zM336.7 222.6h13.3z"/>
<path d="M336.7 222.6h13.9zM336.3 222.6h14.3z"/>
<path d="M336.3 222.6l16.5 .2-2.2-.2zM333.9 222.8l2.4-.2 16.5 .2z"/>
<path d="M333.9 222.8h19.5zM333.5 222.8h19.9z"/>
<path d="M333.5 222.8l22.1 .3-2.2-.3zM331.1 223.1l2.4-.3 22.1 .3z"/>
<path d="M331.1 223.1l25 .1zM330.7 223.2h25.4z"/>
<path d="M330.7 223.2l27.2 .2-1.8-.2zM328.9 223.4l1.8-.2 27.2 .2z"/>
<path d="M348.9 223.4h9zM348.9 223.4h9z"/>
<path d="M328.9 223.4h20zM328.8 223.4h19.9z"/>
<path d="M328.8 223.4h19.9zM328.4 223.5h18z"/>
<path d="M328.4 223.5h17.9zM328.4 223.5h18z"/>
<path d="M351.5 223.4l7 .1zM351.5 223.4l7 .1z"/>
<path d="M354.1 223.5l4.8 .1zM354.1 223.5l4.8 .1z"/>
<path d="M328.4 223.5l15.3 .1 2.6-.1zM328.4 223.5l15.3 .1h-15.3z"/>
<path d="M355 223.6l4.5 .1zM355 223.6l4.5 .1z"/>
<path d="M328.4 223.6l12.7 .3 2.6-.3zM328.4 223.6l12.7 .3h-12.7z"/>
<path d="M356.6 223.7l4.2 .2-1.3-.2zM356.6 223.7l4.2 .2z"/>
<path d="M359.2 223.9l2.4 .2zM359.2 223.9l2.4 .2z"/>
<path d="M328.4 223.9l10.1 .3 2.6-.3zM328.4 223.9l10.1 .3h-10.1z"/>
<path d="M360.4 224.1l2.1 .1zM360.4 224.1l2.1 .1z"/>
<path d="M361.8 224.2l2.4 .4zM364.1 224.6h.3z"/>
<path d="M328.4 224.2l7.6 .4 2.5-.4zM328.4 224.2l7.6 .4h-7.6z"/>
<path d="M328.4 224.6l5 .4 2.6-.4zM328.4 224.6l5 .4h-5z"/>
<path d="M328.4 225v.6h2.5zM328.4 225.6h2.5l-2.5 .6z"/>
</g>
<!-- layer: Barra -->
<path d="M235.2 207.2h175v80h-175z" fill="none" stroke="#000" stroke-width=".27"/>
<text font-size="23.3" x="46.5" y="109.5">TABLERO GENERAL DE BAJA TENSION</text>
<g font-size="7">
<text x="240.5" y="148.7">CONFORME</text>
<text x="248.4" y="155.9">A OBRA</text>
<text x="268.2" y="251.1">AMPLIACION SILOS AUTRALIANOS</text>
</g>
<text font-size="6.3" x="268.2" y="243.1">PUERTO TIMBUES</text>
<g font-size="5.7">
<text x="172.2" y="8.1">10</text>
<text x="187.3" y="8.1">11</text>
<text x="202.1" y="8.1">12</text>
<text x="217" y="8.1">13</text>
<text x="232.1" y="8.1">14</text>
<text x="246.9" y="8.1">15</text>
<text x="262.1" y="8.1">16</text>
<text x="276.9" y="8.1">17</text>
<text x="292.1" y="8.1">18</text>
<text x="307.3" y="8.1">19</text>
<text x="321.7" y="8.1">20</text>
<text x="337.3" y="8.1">21</text>
<text x="351.7" y="8.1">22</text>
<text x="366.9" y="8.1">23</text>
<text x="381.7" y="8.1">24</text>
<text x="396.9" y="8.1">25</text>
</g>
<text font-size="5.6" x="325" y="277.8">T467-DWE-AL-014-01</text>
<g font-size="4.9">
<text x="268.2" y="234.4">RENOVA</text>
<text x="268.2" y="266.7">Diagrama Funcional Tablero General de Baja Tensión Silos Australianos</text>
<text x="399.1" y="278.8">02</text>
</g>
<text font-size="4.4" x="7.1" y="249.4" transform="rotate(-90 7.1 249.4)">SE RESERVA</text>
<g font-size="3.5">
<text x="237.2" y="160.7">PROYECCION ELECTROLUZ SRL</text>
<text x="321.2" y="285.4">T467-DWE-AL-014-01</text>
<text x="374.9" y="285.8">1</text>
<text x="385.3" y="285.8">4</text>
</g>
<g font-size="2.8">
<text x="241.7" y="170.8">02</text>
<text x="256.2" y="170.2">CONFORME A OBRA</text>
<text x="358.2" y="170.2">19/10/24</text>
<text x="373.7" y="170.2">G.R.M.</text>
<text x="385.2" y="170.2">N.M.P.</text>
<text x="241.7" y="176.8">01</text>
<text x="256.2" y="176.2">CONFORME A FABRICACION</text>
<text x="358.2" y="176.2">18/10/24</text>
<text x="373.7" y="176.2">L.A.R.</text>
<text x="385.2" y="176.2">N.M.P.</text>
<text x="398.5" y="176.2">-</text>
<text x="241.7" y="182.8">00</text>
<text x="256.2" y="182.2">APTO PARA CONSTRUIR</text>
<text x="358.2" y="182.2">09/09/24</text>
<text x="373.7" y="182.2">G.R.M.</text>
<text x="385.2" y="182.2">S.A.S.</text>
<text x="398.5" y="182.2">-</text>
<text x="241.7" y="188.8">AC</text>
<text x="256.2" y="188.2">PARA APROBACION DE CLIENTE</text>
<text x="358.2" y="188.2">09/04/24</text>
<text x="373.7" y="188.2">M.J.G.</text>
<text x="385.2" y="188.2">N.M.P.</text>
<text x="398.5" y="188.2">-</text>
<text x="241.7" y="194.8">AB</text>
<text x="256.2" y="194.2">CAMBIO CALIBRE INTERRUPTOR CABECERA</text>
<text x="358.2" y="194.2">13/12/23</text>
<text x="373.7" y="194.2">-</text>
<text x="385.2" y="194.2">-</text>
<text x="398.5" y="194.2">-</text>
<text x="241.7" y="200.8">AA</text>
<text x="256.2" y="200.2">PARA LICITACION</text>
<text x="358.2" y="200.2">30/11/23</text>
<text x="373.7" y="200.2">-</text>
<text x="385.2" y="200.2">-</text>
<text x="398.5" y="200.2">-</text>
<text x="250.4" y="232">PE</text>
<text x="250.4" y="237.5">PE</text>
<text x="251.2" y="242.4">PE</text>
<text x="249.3" y="247.9">REN</text>
<text x="247.1" y="253.2">09/09/24</text>
<text x="309.2" y="271.8">DOC. Nº:</text>
<text x="308.8" y="285.2">ARCHIVO:</text>
<text x="366" y="285.5">HOJA:</text>
<text x="380.9" y="285.5">de</text>
</g>
<g font-size="2.7">
<text x="236.3" y="274.1">LA FIRMA SE RESERVA LA PROPIEDAD DE ESTE</text>
<text x="236.3" y="277.3">ELABORADO CON PROHIBICION DE REPRODUCIRLO O</text>
<text x="236.5" y="280.5">TRANSFERIRLO EN TODO O EN PARTE A OTRA FIRMA</text>
<text x="236.4" y="283.7">O PERSONA SIN SU PREVIA AUTORIZACION ESCRITA.</text>
</g>
<text font-size="2.4" x="5.9" y="286.7" transform="rotate(-90 5.9 286.7)">PROYECCION ELECTROLUZ S.R.L.</text>
<g font-size="2.1">
<text x="237.3" y="231.8">EJECUTO:</text>
<text x="237.3" y="237.2">PROYECTO:</text>
<text x="237.3" y="242.3">CONTROLO:</text>
<text x="237.3" y="248.2">APROBO:</text>
<text x="237.3" y="253.2">FECHA:</text>
<text x="237.3" y="258.8">ESCALA:</text>
<text x="396.5" y="284.5">REVISION</text>
</g>
<g font-size="1.7">
<text x="239.9" y="205.7">REV./CANT.</text>
<text x="293.7" y="205.7">D E S C R I P C I O N</text>
<text x="361.9" y="205.7">FECHA</text>
<text x="376" y="205.7">EJEC.</text>
<text x="387.4" y="205.7">CONTR.</text>
<text x="400.8" y="205.7">APROB.</text>
</g>
</svg>
